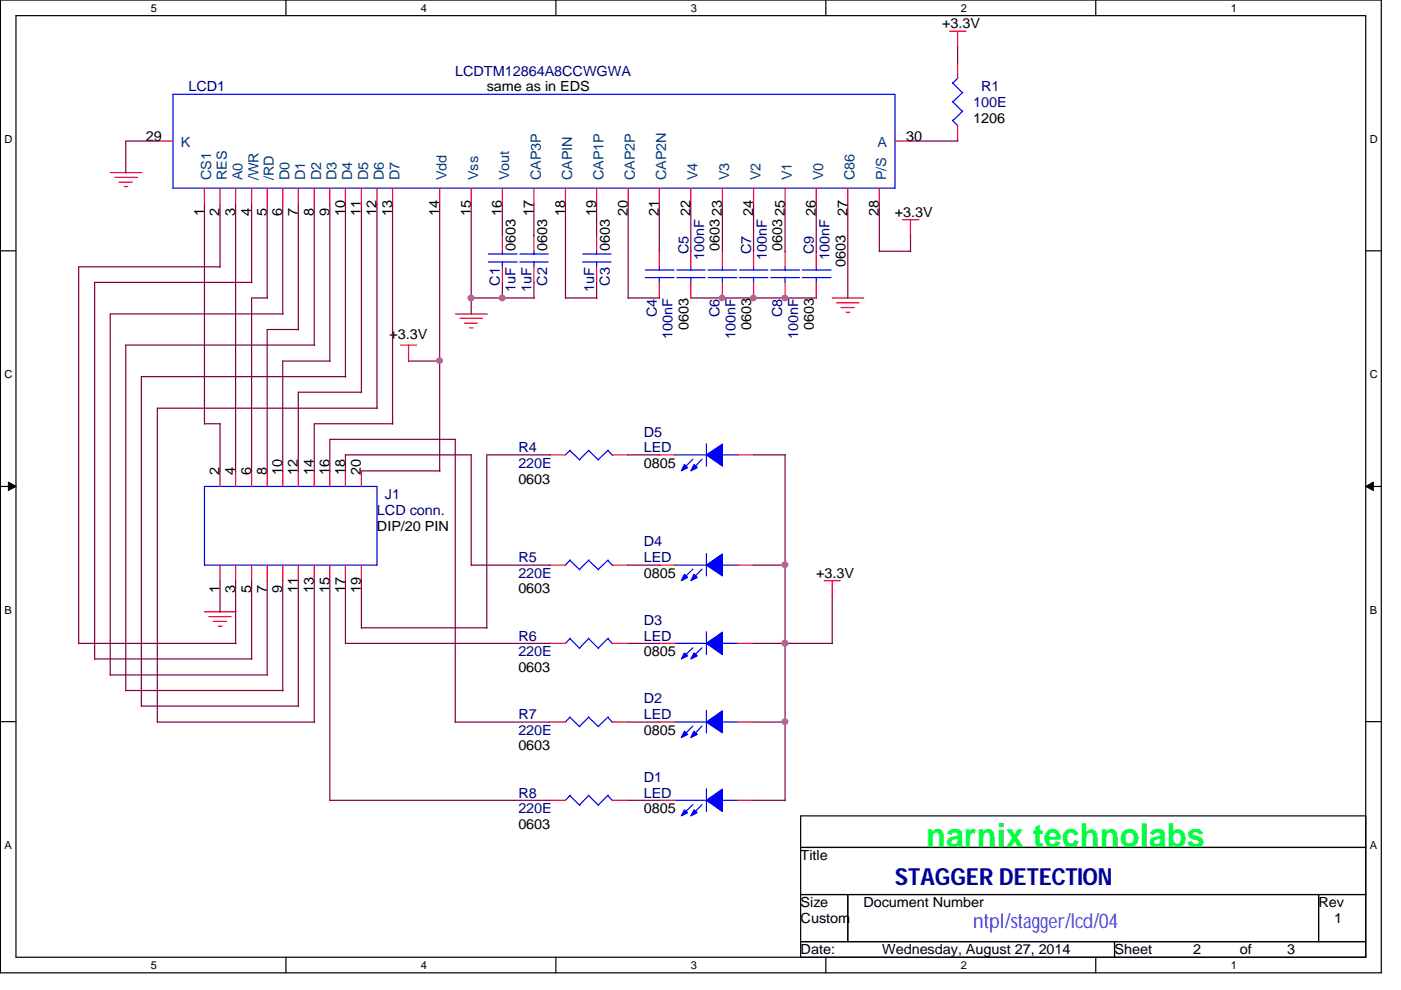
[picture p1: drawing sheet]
<svg xmlns="http://www.w3.org/2000/svg" width="297mm" height="210mm" viewBox="0 0 297 210" stroke-linecap="round" stroke-linejoin="round" font-family="sans-serif">
<path d="M.1 0h292.8v206.3h-292.8zM3.4 3.3h286.2v199.7h-286.2z" fill="none" stroke="#000" stroke-width=".25"/>
<g fill="#fff">
<path d="M32 .4h1.1v2.6h-1.1z"/>
<path d="M32 203.4h1.1v2.5h-1.1z"/>
</g>
<path d="M60.6 0v3.3M60.6 203v3.3" fill="none" stroke="#000" stroke-width=".25"/>
<g fill="#fff">
<path d="M89.2 .4h1.1v2.6h-1.1z"/>
<path d="M89.2 203.4h1.1v2.5h-1.1z"/>
</g>
<path d="M117.9 0v3.3M117.9 203v3.3" fill="none" stroke="#000" stroke-width=".25"/>
<g fill="#fff">
<path d="M146.5 .4h1.1v2.6h-1.1z"/>
<path d="M146.5 203.4h1.1v2.5h-1.1z"/>
</g>
<path d="M175.1 0v3.3M175.1 203v3.3" fill="none" stroke="#000" stroke-width=".25"/>
<g fill="#fff">
<path d="M203.7 .4h1.1v2.6h-1.1z"/>
<path d="M203.7 203.4h1.1v2.5h-1.1z"/>
</g>
<path d="M232.3 0v3.3M232.3 203v3.3" fill="none" stroke="#000" stroke-width=".25"/>
<g fill="#fff">
<path d="M260.9 .4h1.1v2.6h-1.1z"/>
<path d="M260.9 203.4h1.1v2.5h-1.1z"/>
<path d="M.9 28.2h1.6v2.5h-1.6z"/>
<path d="M290.4 28.2h1.5v2.5h-1.5z"/>
<path d="M.9 78.1h1.6v2.5h-1.6z"/>
<path d="M290.4 78.1h1.5v2.5h-1.5z"/>
</g>
<path d="M.1 53.2h3.3M289.6 53.2h3.3" fill="none" stroke="#000" stroke-width=".25"/>
<g fill="#fff">
<path d="M.9 128h1.4v2.6h-1.4z"/>
<path d="M290.4 128h1.4v2.6h-1.4z"/>
</g>
<path d="M.1 103.1h3.3M289.6 103.1h3.3" fill="none" stroke="#000" stroke-width=".25"/>
<path d="M1.8 102.2l1.6 .9-1.6 .9zM289.6 103.1l1.6-.9v1.8z" fill="#000" stroke="#000" stroke-width=".21"/>
<g fill="#fff">
<path d="M.9 177.9h1.4v2.5h-1.4z"/>
<path d="M290.4 177.9h1.4v2.5h-1.4z"/>
</g>
<path d="M.1 153h3.3M289.6 153h3.3M169.8 173h119.8v30h-119.8zM169.8 179.7h119.8M169.8 189.7h119.8M169.8 199.7h119.8M179.7 189.7v10M236.3 199.7v3.3M279.6 189.7v10" fill="none" stroke="#000" stroke-width=".25"/>
<g fill="none" stroke="#f00" stroke-width=".25">
<path d="M201.3 6.6h3.5M203 6.6v3.5M203 13.3v3.3M23.4 36.6h6.7M24.4 37.6h4.7M25.2 38.6h2.8M26.3 39.6h.8M33.4 29.9h3.3M43.3 39.9v3.4M46.7 39.9v3.4M50 39.9v3.4M53.3 39.9v3.4"/>
<path d="M56.6 39.9v3.4M59.9 39.9v3.4M63.2 39.9v3.4M66.6 39.9v3.4M69.9 39.9v3.4M73.2 39.9v3.4M76.6 39.9v3.4M79.9 39.9v3.4M83.2 39.9v3.4M93.2 39.9v3.4M99.9 39.9v3.4M106.5 39.9v3.4"/>
<path d="M113.2 39.9v3.4M119.9 39.9v3.4M126.5 39.9v3.4M133.2 39.9v3.4M139.8 39.9v3.4M146.5 39.9v3.4M153.2 39.9v3.4M159.8 39.9v3.4M166.5 39.9v3.4M173.1 39.9v3.4M179.7 39.9v3.4M186.4 39.9v3.4"/>
<path d="M189.7 29.9h3.3M203 26.6v3.3M106.5 49.9v3.4M106.5 56.6v3.3M113.2 49.9v3.4M113.2 56.6v3.3M126.5 49.9v3.4M126.5 56.6v3.3M139.8 53.3v3.3M139.8 59.9v3.3M146.5 53.3v3.3M146.5 59.9v3.3"/>
<path d="M153.2 53.3v3.3M153.2 59.9v3.3M159.8 53.3v3.3M159.8 59.9v3.3M166.5 53.3v3.3M166.5 59.9v3.3M173.1 53.3v3.3M173.1 59.9v3.3M191.3 46.6h3.5M193 46.6v3.4M84.9 73.2h3.4M86.6 73.2v3.4"/>
<path d="M96.5 66.6h6.8M97.5 67.5h4.8M98.5 68.5h2.7M99.6 69.5h.7M176.4 63.2h6.7M177.4 64.2h4.7M178.3 65.2h2.8M179.4 66.2h.8M46.7 99.8v3.3M50 99.8v3.3M53.3 99.8v3.3M56.6 99.8v3.3"/>
<path d="M59.9 99.8v3.3M63.2 99.8v3.3M66.6 99.8v3.3M69.9 99.8v3.3M73.2 99.8v3.3M76.6 99.8v3.3M116.5 96.4h3.4M129.8 96.4h3.4M139.8 96.4h3.4M156.5 96.4h3.3M46.7 119.8v3.3M50 119.8v3.3"/>
<path d="M53.3 119.8v3.3M56.6 119.8v3.3M59.9 119.8v3.3M63.2 119.8v3.3M66.6 119.8v3.3M69.9 119.8v3.3M73.2 119.8v3.3M76.6 119.8v3.3M116.5 119.8h3.4M129.8 119.8h3.4M139.8 119.8h3.4M156.5 119.8h3.3"/>
<path d="M43.3 129.7h6.7M44.3 130.7h4.7M45.2 131.8h2.8M46.3 132.8h.8M116.5 136.4h3.4M129.8 136.4h3.4M139.8 136.4h3.4M156.5 136.4h3.3M174.8 123.1h3.3M176.4 123.1v3.4M116.5 153.1h3.4M129.8 153.1h3.4"/>
<path d="M139.8 153.1h3.4M156.5 153.1h3.3M116.5 169.7h3.4M129.8 169.7h3.4M139.8 169.7h3.4M156.5 169.7h3.3"/>
</g>
<g fill="none" stroke="#00f" stroke-width=".25">
<path d="M36.7 20h153v19.9h-153zM201.9 17.5l2.1 2.2M203.1 16.5l-1.1 1.1M204.1 19.6l-2.1 2M201.9 25.5l1.1 1.1M201.9 21.5l2.1 2.1M204.1 23.6l-2.1 2M103.5 55.6h6.1M103.5 53.9h6.1M106.5 53.3v.6M106.5 55.5v1.1M110.2 55.6h6"/>
<path d="M110.2 53.9h6M113.2 53.3v.6M113.2 55.5v1.1M123.5 55.6h6M123.5 53.9h6M126.5 53.3v.6M126.5 55.5v1.1M136.8 58.9h6.1M136.8 57.2h6.1M139.8 56.6v.7M139.8 58.8v1.1M143.5 58.9h6"/>
<path d="M143.5 57.2h6M146.5 56.6v.7M146.5 58.8v1.1M150.1 58.9h6.1M150.1 57.2h6.1M153.2 56.6v.7M153.2 58.8v1.1M156.8 58.9h6M156.8 57.2h6M159.8 56.6v.7M159.8 58.8v1.1M163.4 58.9h6.1"/>
<path d="M163.4 57.2h6.1M166.5 56.6v.7M166.5 58.8v1.1M170.1 58.9h6.1M170.1 57.2h6.1M173.1 56.6v.7M173.1 58.8v1.1M120.8 95.5l2.1 2.1M120.9 95.4l-1 1M124.8 95.5l2.1 2.1M124.9 95.4l-2 2.1M128.9 95.5l1 1"/>
<path d="M128.9 95.4l-2.1 2.1M143.1 96.4h6.7M146.9 97.4l-2.1 2.1M148.8 97.4l-2 2.1M149.8 94.1v4.7M153.1 96.4h3.4M43.3 103.1h36.6v16.7h-36.6zM120.8 118.8l2.1 2M120.9 118.7l-1 1.1M124.8 118.8l2.1 2M124.9 118.7l-2 2M128.9 118.8l1 1.1"/>
<path d="M128.9 118.7l-2.1 2M143.1 119.8h6.7M149.8 117.4v4.7M153.1 119.8h3.4M120.8 135.4l2.1 2.1M120.9 135.3l-1 1.1M124.8 135.4l2.1 2.1M124.9 135.3l-2 2.1M128.9 135.4l1 1.1M128.9 135.3l-2.1 2.1M143.1 136.4h6.7M146.9 120.7l-2.1 2.1"/>
<path d="M146.9 137.3l-2.1 2.1M148.8 120.7l-2 2.1M148.8 137.3l-2 2.1M149.8 134v4.8M153.1 136.4h3.4M120.8 152.1l2.1 2M120.9 152l-1 1.1M124.8 152.1l2.1 2M124.9 152l-2 2M128.9 152.1l1 1.1M128.9 152l-2.1 2M143.1 153.1h6.7"/>
<path d="M146.9 153.9l-2.1 2.2M148.8 153.9l-2 2.2M149.8 150.6v4.8M153.1 153.1h3.4M120.8 168.7l2.1 2.1M120.9 168.6l-1 1.1M124.8 168.7l2.1 2.1M124.9 168.6l-2 2.1M128.9 168.7l1 1.1M128.9 168.6l-2.1 2.1M143.1 169.7h6.7M146.9 170.6l-2.1 2"/>
<path d="M148.8 170.6l-2 2M149.8 167.2v4.9M153.1 169.7h3.4"/>
</g>
<g fill="#00f" stroke="#00f" stroke-width=".25">
<path d="M149.8 96.4l3.4-2.2v4.6z" fill-rule="evenodd"/>
<path d="M145.1 98.5l.7 .7-1.4 .6z" fill-rule="evenodd"/>
<path d="M147.2 98.5l.6 .7-1.3 .6z" fill-rule="evenodd"/>
<path d="M149.8 119.8l3.4-2.4v4.7z" fill-rule="evenodd"/>
<path d="M145.1 121.8l.7 .6-1.4 .7z" fill-rule="evenodd"/>
<path d="M147.2 121.8l.6 .6-1.3 .7z" fill-rule="evenodd"/>
<path d="M149.8 136.4l3.4-2.4v4.8z" fill-rule="evenodd"/>
<path d="M145.1 138.4l.7 .6-1.4 .7z" fill-rule="evenodd"/>
<path d="M147.2 138.4l.6 .6-1.3 .7z" fill-rule="evenodd"/>
<path d="M149.8 153.1l3.4-2.4v4.7z" fill-rule="evenodd"/>
<path d="M145.1 155l.7 .7-1.4 .7z" fill-rule="evenodd"/>
<path d="M147.2 155l.6 .7-1.3 .7z" fill-rule="evenodd"/>
<path d="M149.8 169.7l3.4-2.4v4.8z" fill-rule="evenodd"/>
<path d="M145.1 171.7l.7 .6-1.4 .7z" fill-rule="evenodd"/>
<path d="M147.2 171.7l.6 .6-1.3 .7z" fill-rule="evenodd"/>
</g>
<g fill="none" stroke="#800040" stroke-width=".25">
<path d="M203 10v3.4M33.4 29.9h-6.7v6.8M193 29.9h10.1M43.3 43.3v46.6M46.7 43.3v13.4M46.7 56.6h-30v79.9M50 43.3v56.6M53.3 43.3v16.7M53.4 59.9h-33.3v79.9M56.6 43.3v20M59.9 43.3v23.3M63.2 43.3v26.6"/>
<path d="M66.6 43.3v30M69.9 43.3v33.3M73.2 43.3v36.6M76.6 43.3v39.9M79.9 43.3v43.3M83.2 43.3v46.6M93.2 43.3v56.6M99.9 43.3v23.3M106.5 43.3v6.7M106.5 59.9v3.4M113.2 43.3v6.7M113.2 59.9v3.4"/>
<path d="M119.9 43.3v20M126.5 43.3v6.7M126.5 59.9v3.4M133.2 43.3v20M139.8 43.3v10.1M146.5 43.3v10.1M153.2 43.3v10.1M159.8 43.3v10.1M166.5 43.3v10.1M173.1 43.3v10.1M179.7 43.3v20M186.4 43.3v10.1"/>
<path d="M186.4 53.3h6.7M193 49.9v3.5M56.7 63.2h-3.4v36.7M60 66.6h-36.6v76.6M63.3 69.9h-6.7v30M66.7 73.2h-40v73.3M70 76.6h-10.1v23.3M73.3 79.9h-43.3v69.9M86.6 76.6h6.7M99.9 63.2h13.4M119.9 63.2h6.7M133.2 63.2h6.7"/>
<path d="M146.5 63.2h26.6M43.3 89.8h3.4M46.7 89.8v10.1M76.6 99.8h16.7M76.7 83.2h-13.5v16.7M80 86.5h-46.6v66.7M83.3 89.8h-16.7v10.1M96.5 93.1v60.1M96.6 93.1h-26.7v6.8M99.9 96.4v23.5M100 96.4h-26.8v3.5M116.6 96.4h-13.4v36.8"/>
<path d="M133.2 96.4h6.7M159.8 96.4h6.7M166.5 96.4v73.4M99.9 119.8h16.7M133.2 119.8h6.7M159.8 119.8h6.7M16.7 136.4h33.3M20.1 139.7h33.3M46.7 123.1v6.7M50 123.1v13.4M53.3 123.1v16.7M56.6 123.1v20.1"/>
<path d="M59.9 123.1v23.4M63.2 123.1v26.7M66.6 123.1v30.1M69.9 123.1v46.7M73.2 123.1v13.4M73.2 136.4h43.4M76.6 123.1v10.1M76.6 133.1h26.7M133.2 136.4h6.7M159.8 136.4h16.7M176.4 126.4v10.1M23.4 143.1h33.3"/>
<path d="M26.7 146.4h33.3M30 149.7h33.3M33.4 153.1h33.3M96.5 153.1h20.1M133.2 153.1h6.7M159.8 153.1h6.7M69.9 169.7h46.7M133.2 169.7h6.7M159.8 169.7h6.7"/>
</g>
<g fill="#f0f" stroke="#f0f" stroke-width=".25">
<circle cx="99.9" cy="63.2" r=".62"/>
<circle cx="153.1" cy="63.2" r=".59"/>
<circle cx="159.7" cy="63.2" r=".62"/>
<circle cx="93.2" cy="76.5" r=".62"/>
<circle cx="166.4" cy="136.4" r=".64"/>
<circle cx="106.5" cy="63.2" r=".62"/>
<circle cx="166.4" cy="119.7" r=".62"/>
<circle cx="166.4" cy="63.2" r=".62"/>
<circle cx="166.4" cy="153" r=".62"/>
</g>
<text font-size="7" fill="#00ff40" x="196.3" y="179.5">narnix technolabs</text>
<text font-size="5" fill="#0000a0" x="189.7" y="187.6">STAGGER DETECTION</text>
<text font-size="4.3" fill="#8000ff" x="206.3" y="196.8">ntpl/stagger/lcd/04</text>
<g font-size="3">
<text x="199.7" y="6">+3.3V</text>
<text x="103.2" y="19.3">same as in EDS</text>
<text x="30.9" y="29.8">29</text>
<text x="192.1" y="29.8">30</text>
<text x="206.3" y="26">1206</text>
<text x="43.3" y="45.7" transform="rotate(-90 43.3 45.7)">1</text>
<text x="46.6" y="45.7" transform="rotate(-90 46.6 45.7)">2</text>
<text x="49.9" y="45.7" transform="rotate(-90 49.9 45.7)">3</text>
<text x="53.3" y="45.7" transform="rotate(-90 53.3 45.7)">4</text>
<text x="56.6" y="45.7" transform="rotate(-90 56.6 45.7)">5</text>
<text x="59.9" y="45.7" transform="rotate(-90 59.9 45.7)">6</text>
<text x="63.2" y="45.7" transform="rotate(-90 63.2 45.7)">7</text>
<text x="66.5" y="45.7" transform="rotate(-90 66.5 45.7)">8</text>
<text x="69.8" y="45.7" transform="rotate(-90 69.8 45.7)">9</text>
<text x="73.2" y="45.7" transform="rotate(-90 73.2 45.7)">10</text>
<text x="76.5" y="45.7" transform="rotate(-90 76.5 45.7)">11</text>
<text x="79.8" y="45.7" transform="rotate(-90 79.8 45.7)">12</text>
<text x="83.1" y="45.7" transform="rotate(-90 83.1 45.7)">13</text>
<text x="93.1" y="45.7" transform="rotate(-90 93.1 45.7)">14</text>
<text x="99.8" y="45.7" transform="rotate(-90 99.8 45.7)">15</text>
<text x="106.4" y="45.7" transform="rotate(-90 106.4 45.7)">16</text>
<text x="113.1" y="45.7" transform="rotate(-90 113.1 45.7)">17</text>
<text x="119.8" y="45.7" transform="rotate(-90 119.8 45.7)">18</text>
<text x="126.4" y="45.7" transform="rotate(-90 126.4 45.7)">19</text>
<text x="133.1" y="45.7" transform="rotate(-90 133.1 45.7)">20</text>
<text x="139.7" y="45.7" transform="rotate(-90 139.7 45.7)">21</text>
<text x="146.4" y="45.7" transform="rotate(-90 146.4 45.7)">22</text>
<text x="153.1" y="45.7" transform="rotate(-90 153.1 45.7)">23</text>
<text x="159.7" y="45.7" transform="rotate(-90 159.7 45.7)">24</text>
<text x="166.4" y="45.7" transform="rotate(-90 166.4 45.7)">25</text>
<text x="173" y="45.7" transform="rotate(-90 173 45.7)">26</text>
<text x="179.7" y="45.7" transform="rotate(-90 179.7 45.7)">27</text>
<text x="186.4" y="45.7" transform="rotate(-90 186.4 45.7)">28</text>
<text x="189.7" y="46">+3.3V</text>
<text x="109.3" y="53.3" transform="rotate(-90 109.3 53.3)">0603</text>
<text x="116" y="53.3" transform="rotate(-90 116 53.3)">0603</text>
<text x="129.3" y="53.3" transform="rotate(-90 129.3 53.3)">0603</text>
<text x="152.6" y="53.3" transform="rotate(-90 152.6 53.3)">0603</text>
<text x="165.9" y="53.3" transform="rotate(-90 165.9 53.3)">0603</text>
<text x="179.2" y="56.6" transform="rotate(-90 179.2 56.6)">0603</text>
<text x="82.5" y="71.9">+3.3V</text>
<text x="146" y="69.9" transform="rotate(-90 146 69.9)">0603</text>
<text x="159.3" y="69.9" transform="rotate(-90 159.3 69.9)">0603</text>
<text x="172.6" y="69.9" transform="rotate(-90 172.6 69.9)">0603</text>
<text x="46.6" y="100.8" transform="rotate(-90 46.6 100.8)">2</text>
<text x="49.9" y="100.8" transform="rotate(-90 49.9 100.8)">4</text>
<text x="53.3" y="100.8" transform="rotate(-90 53.3 100.8)">6</text>
<text x="56.6" y="100.8" transform="rotate(-90 56.6 100.8)">8</text>
<text x="59.9" y="100.8" transform="rotate(-90 59.9 100.8)">10</text>
<text x="63.2" y="100.8" transform="rotate(-90 63.2 100.8)">12</text>
<text x="66.5" y="100.8" transform="rotate(-90 66.5 100.8)">14</text>
<text x="69.8" y="100.8" transform="rotate(-90 69.8 100.8)">16</text>
<text x="73.2" y="100.8" transform="rotate(-90 73.2 100.8)">18</text>
<text x="76.5" y="100.8" transform="rotate(-90 76.5 100.8)">20</text>
<text x="136.5" y="99.2">0805</text>
<text x="109.9" y="102.5">0603</text>
<text x="79.9" y="112.5">DIP/20 PIN</text>
<text x="46.6" y="125.7" transform="rotate(-90 46.6 125.7)">1</text>
<text x="49.9" y="125.7" transform="rotate(-90 49.9 125.7)">3</text>
<text x="53.3" y="125.7" transform="rotate(-90 53.3 125.7)">5</text>
<text x="56.6" y="125.7" transform="rotate(-90 56.6 125.7)">7</text>
<text x="59.9" y="125.7" transform="rotate(-90 59.9 125.7)">9</text>
<text x="63.2" y="125.7" transform="rotate(-90 63.2 125.7)">11</text>
<text x="66.5" y="125.7" transform="rotate(-90 66.5 125.7)">13</text>
<text x="69.8" y="125.7" transform="rotate(-90 69.8 125.7)">15</text>
<text x="73.2" y="125.7" transform="rotate(-90 73.2 125.7)">17</text>
<text x="76.5" y="125.7" transform="rotate(-90 76.5 125.7)">19</text>
<text x="109.9" y="125.8">0603</text>
<text x="136.5" y="122.5">0805</text>
<text x="173.1" y="122.5">+3.3V</text>
<text x="109.9" y="142.4">0603</text>
<text x="136.5" y="139.1">0805</text>
<text x="136.5" y="155.8">0805</text>
<text x="109.9" y="159.1">0603</text>
<text x="136.5" y="172.4">0805</text>
<text x="109.9" y="175.7">0603</text>
<text x="169.8" y="182.4">Title</text>
<text x="169.8" y="195.7">Custom</text>
<text x="169.8" y="192.4">Size</text>
<text x="183" y="192.4">Document Number</text>
<text x="279.6" y="192.4">Rev</text>
<text x="282.9" y="195.7">1</text>
<text x="169.8" y="202.4">Date:</text>
<text x="187" y="202.4">Wednesday, August 27, 2014</text>
<text x="236.3" y="202.4">Sheet</text>
<text x="253" y="202.4">2</text>
<text x="262.9" y="202.4">of</text>
<text x="272.9" y="202.4">3</text>
</g>
<g font-size="3" fill="#000080">
<text x="96.5" y="16">LCDTM12864A8CCWGWA</text>
<text x="40" y="19.3">LCD1</text>
<text x="206.3" y="22.7">100E</text>
<text x="208" y="19.3">R1</text>
<text x="146" y="53.9" transform="rotate(-90 146 53.9)">C5</text>
<text x="159.3" y="53.9" transform="rotate(-90 159.3 53.9)">C7</text>
<text x="172.6" y="53.9" transform="rotate(-90 172.6 53.9)">C9</text>
<text x="149.3" y="55.2" transform="rotate(-90 149.3 55.2)">100nF</text>
<text x="162.6" y="55.2" transform="rotate(-90 162.6 55.2)">100nF</text>
<text x="175.9" y="55.2" transform="rotate(-90 175.9 55.2)">100nF</text>
<text x="106" y="60.6" transform="rotate(-90 106 60.6)">C1</text>
<text x="109.3" y="61.9" transform="rotate(-90 109.3 61.9)">1uF</text>
<text x="112.7" y="61.9" transform="rotate(-90 112.7 61.9)">1uF</text>
<text x="116" y="60.6" transform="rotate(-90 116 60.6)">C2</text>
<text x="126" y="61.9" transform="rotate(-90 126 61.9)">1uF</text>
<text x="129.3" y="60.6" transform="rotate(-90 129.3 60.6)">C3</text>
<text x="139.3" y="67.2" transform="rotate(-90 139.3 67.2)">C4</text>
<text x="142.6" y="71.9" transform="rotate(-90 142.6 71.9)">100nF</text>
<text x="152.6" y="67.2" transform="rotate(-90 152.6 67.2)">C6</text>
<text x="156" y="71.9" transform="rotate(-90 156 71.9)">100nF</text>
<text x="165.9" y="67.2" transform="rotate(-90 165.9 67.2)">C8</text>
<text x="169.2" y="71.9" transform="rotate(-90 169.2 71.9)">100nF</text>
<text x="109.9" y="95.9">R4</text>
<text x="136.5" y="92.6">D5</text>
<text x="136.5" y="95.9">LED</text>
<text x="109.9" y="99.2">220E</text>
<text x="81.6" y="105.8">J1</text>
<text x="79.9" y="109.1">LCD conn.</text>
<text x="109.9" y="119.1">R5</text>
<text x="136.5" y="115.8">D4</text>
<text x="136.5" y="119.1">LED</text>
<text x="109.9" y="122.5">220E</text>
<text x="109.9" y="135.8">R6</text>
<text x="136.5" y="132.4">D3</text>
<text x="136.5" y="135.8">LED</text>
<text x="109.9" y="139.1">220E</text>
<text x="136.5" y="149.1">D2</text>
<text x="109.9" y="152.4">R7</text>
<text x="109.9" y="155.8">220E</text>
<text x="136.5" y="152.4">LED</text>
<text x="136.5" y="165.7">D1</text>
<text x="109.9" y="169.1">R8</text>
<text x="109.9" y="172.4">220E</text>
<text x="136.5" y="169.1">LED</text>
</g>
<g font-size="3" fill="#004080">
<text x="38.4" y="31.3">K</text>
<text x="186" y="31.3">A</text>
<text x="44.8" y="38.2" transform="rotate(-90 44.8 38.2)">CS1</text>
<text x="48.1" y="38.2" transform="rotate(-90 48.1 38.2)">RES</text>
<text x="51.4" y="38.2" transform="rotate(-90 51.4 38.2)">A0</text>
<text x="54.8" y="38.2" transform="rotate(-90 54.8 38.2)">/WR</text>
<text x="58.1" y="38.2" transform="rotate(-90 58.1 38.2)">/RD</text>
<text x="61.4" y="38.2" transform="rotate(-90 61.4 38.2)">D0</text>
<text x="64.7" y="38.2" transform="rotate(-90 64.7 38.2)">D1</text>
<text x="68.1" y="38.2" transform="rotate(-90 68.1 38.2)">D2</text>
<text x="71.4" y="38.2" transform="rotate(-90 71.4 38.2)">D3</text>
<text x="74.7" y="38.2" transform="rotate(-90 74.7 38.2)">D4</text>
<text x="78.1" y="38.2" transform="rotate(-90 78.1 38.2)">D5</text>
<text x="81.4" y="38.2" transform="rotate(-90 81.4 38.2)">D6</text>
<text x="84.7" y="38.2" transform="rotate(-90 84.7 38.2)">D7</text>
<text x="94.7" y="38.2" transform="rotate(-90 94.7 38.2)">Vdd</text>
<text x="101.3" y="38.2" transform="rotate(-90 101.3 38.2)">Vss</text>
<text x="107.9" y="38.2" transform="rotate(-90 107.9 38.2)">Vout</text>
<text x="114.6" y="38.2" transform="rotate(-90 114.6 38.2)">CAP3P</text>
<text x="121.3" y="38.2" transform="rotate(-90 121.3 38.2)">CAPIN</text>
<text x="127.9" y="38.2" transform="rotate(-90 127.9 38.2)">CAP1P</text>
<text x="134.6" y="38.2" transform="rotate(-90 134.6 38.2)">CAP2P</text>
<text x="141.2" y="38.2" transform="rotate(-90 141.2 38.2)">CAP2N</text>
<text x="147.9" y="38.2" transform="rotate(-90 147.9 38.2)">V4</text>
<text x="154.6" y="38.2" transform="rotate(-90 154.6 38.2)">V3</text>
<text x="161.2" y="38.2" transform="rotate(-90 161.2 38.2)">V2</text>
<text x="167.9" y="38.2" transform="rotate(-90 167.9 38.2)">V1</text>
<text x="174.5" y="38.2" transform="rotate(-90 174.5 38.2)">V0</text>
<text x="181.2" y="38.2" transform="rotate(-90 181.2 38.2)">C86</text>
<text x="187.9" y="38.2" transform="rotate(-90 187.9 38.2)">P/S</text>
</g>
<g font-size="2.3">
<text x="32" y="2.6">5</text>
<text x="89.2" y="2.6">4</text>
<text x="146.5" y="2.6">3</text>
<text x="203.7" y="2.6">2</text>
<text x="260.9" y="2.6">1</text>
<text x=".9" y="30.3">D</text>
<text x="290.4" y="30.3">D</text>
<text x=".9" y="80.2">C</text>
<text x="290.4" y="80.2">C</text>
<text x=".9" y="130.1">B</text>
<text x="290.4" y="130.1">B</text>
<text x=".9" y="180">A</text>
<text x="290.4" y="180">A</text>
<text x="32" y="205.5">5</text>
<text x="89.2" y="205.5">4</text>
<text x="146.5" y="205.5">3</text>
<text x="203.7" y="205.5">2</text>
<text x="260.9" y="205.5">1</text>
</g>
</svg>
